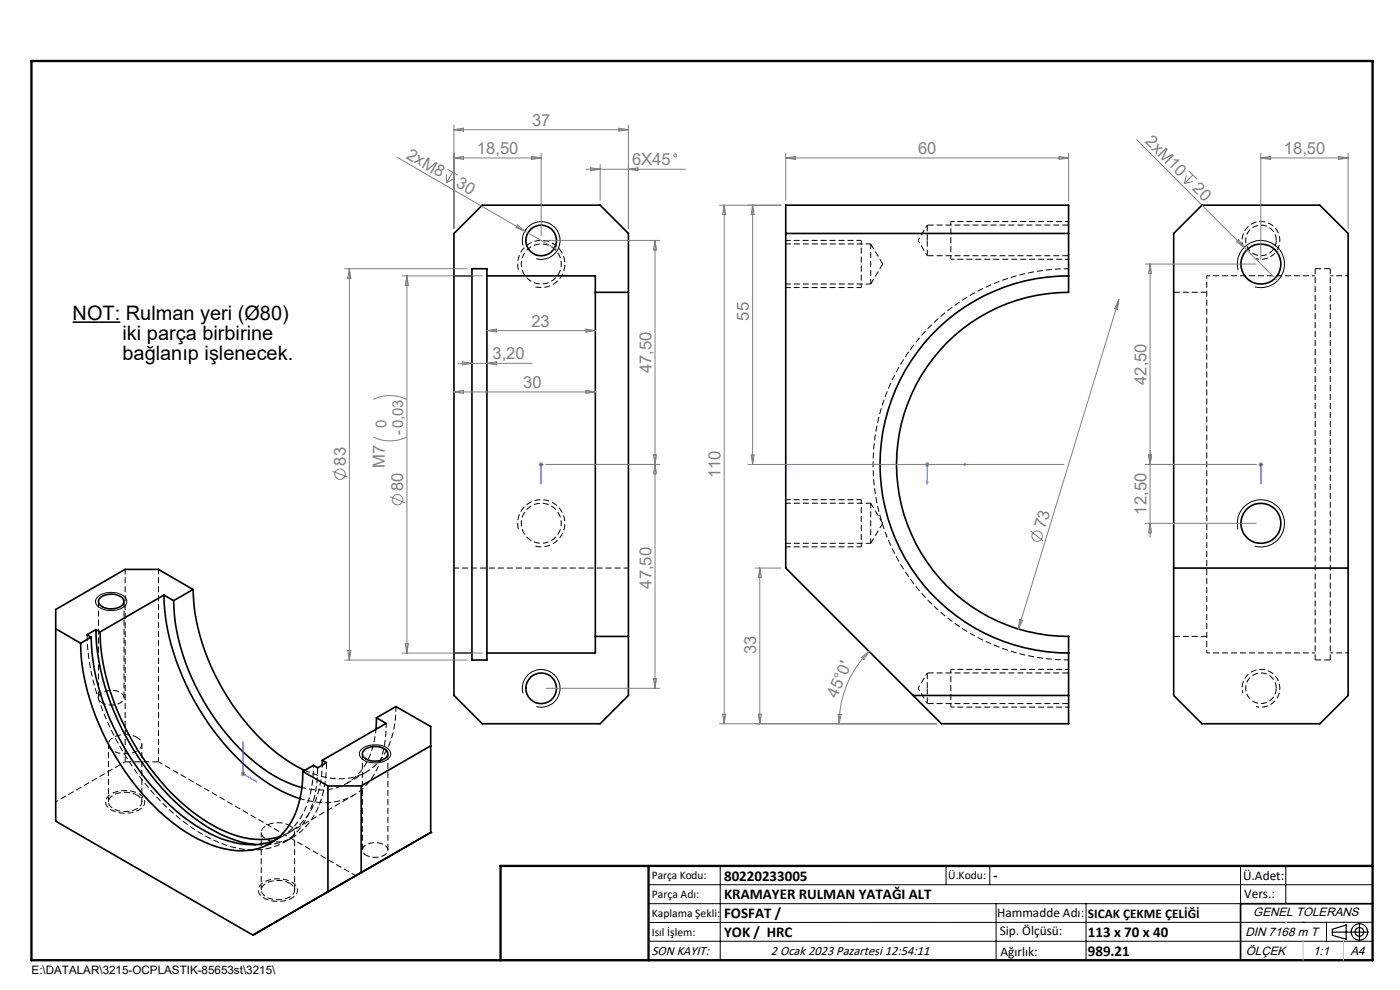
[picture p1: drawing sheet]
<svg xmlns="http://www.w3.org/2000/svg" width="297mm" height="210mm" viewBox="0 0 297 210" stroke-linecap="round" stroke-linejoin="round" font-family="sans-serif">
<g fill="none" stroke="#000" stroke-width=".21" stroke-dasharray="1.3 .6" stroke-dashoffset=".2" stroke-linecap="butt">
<path d="M184.7 51.7h-18M166.7 60.2h18M184.7 60.2v-8.5M166.7 115.2h18M184.7 115.2v-8.5M184.7 106.7h-18M26.6 120.8v40.8M133.3 120.5h-37M226.7 140a41.5 41.5 0 0 1-41.5-41.5 41.5 41.5 0 0 1 41.5-41.5M23 157.9v12.2M30.1 170.1v-12.2M33.6 161.6v-40.8"/>
<path d="M55.4 176.6v12.2M73.6 166.2l4.1-2.4M62.5 188.8v-12.2"/>
</g>
<g fill="none" stroke="#000" stroke-width=".21" stroke-dasharray="1.3 .6" stroke-linecap="butt">
<path d="M182.7 51v.1M196.7 51v3.2M196.7 47.7v3.3M201.7 55v-.1M270.8 51a3.2 3.2 0 0 1-4.7 2.9 3.2 3.2 0 0 1-.6-5.5 3.2 3.2 0 0 1 5.2 1.9l.1 .7M282.2 57h-3.2M256 62h-7M182.7 106v.1M20.9 127.6v20.4M249 135h7M279 140h3.2M26.3 148v-20.4"/>
<path d="M76.9 159.9v20.4M196.7 146v3.2M196.7 142.7v3.3M201.7 150v-.1M270.8 146a3.2 3.2 0 0 1-4.7 2.9 3.2 3.2 0 0 1-.6-5.5 3.2 3.2 0 0 1 5.2 1.9l.1 .7M26.6 161.6h7M82.3 180.3v-20.4"/>
</g>
<path d="M187.3 56l-2.6-4.3M184.7 60.2l2.6-4.2M184.7 115.2l2.6-4.2M187.3 111l-2.6-4.3M279 140v-83M282.2 140v-83M84 149.9a17.4 17.4 0 0 1-3.8 11.9 11.3 11.3 0 0 1-11.3 3l-2.5-.7-1.7-.7" fill="none" stroke="#000" stroke-width=".21" stroke-dasharray="1.3 .6" stroke-dashoffset=".1" stroke-linecap="butt"/>
<path d="M196.7 54.2h30M226.7 47.7h-30M113.5 60.8a5 5 0 0 0 6.3-4.4 5 5 0 0 0-5.4-5.4 5 5 0 0 0-4.4 6.3M113.5 115.8a5 5 0 0 0 6.3-4.4 5 5 0 0 0-5.4-5.4 5 5 0 0 0-4.4 6.3M196.7 149.2h30M226.7 142.7h-30M67.4 162.8a19.7 19.7 0 0 1-4.7 14 13.3 13.3 0 0 1-13.5 2.8 36.3 36.3 0 0 1-16.4-11 55.9 55.9 0 0 1-14.2-30.7l-.1-3.3" fill="none" stroke="#000" stroke-width=".21" stroke-dasharray="1.3 .6" stroke-dashoffset="-.1" stroke-linecap="butt"/>
<g fill="none" stroke="#000" stroke-width=".21" stroke-dasharray="1.3 .6" stroke-dashoffset=".6" stroke-linecap="butt">
<path d="M119.1 56a4.2 4.2 0 0 1-6.2 3.8 4.2 4.2 0 0 1-.6-7.2 4.2 4.2 0 0 1 6.7 2.6l.1 .8M194.8 51l1.9 3.2M196.7 47.7l-1.9 3.3M256 58.5v80M266.5 54.9a4 4 0 0 0 5-3.6 4 4 0 0 0-4.3-4.3 4 4 0 0 0-3.6 5M279 58.5h-23M282.2 58.5h3.8M119.1 111a4.2 4.2 0 0 1-6.2 3.8 4.2 4.2 0 0 1-.6-7.2 4.2 4.2 0 0 1 6.7 2.6l.1 .8M256 138.5h23M282.2 138.5h3.8M194.8 146l1.9 3.2M196.7 142.7l-1.9 3.3"/>
<path d="M266.5 149.9a4 4 0 0 0 5-3.6 4 4 0 0 0-4.3-4.3 4 4 0 0 0-3.6 5M29.5 171.8a1.84 1.84 0 0 0 1.2-1.9 1.84 1.84 0 0 0-1.5-1.6 6.1 6.1 0 0 0-6.4 .7 1.81 1.81 0 0 0 1.1 2.9 6.6 6.6 0 0 0 5.6-.1M61.9 190.5a1.84 1.84 0 0 0 1.2-1.9 1.84 1.84 0 0 0-1.4-1.6 6.1 6.1 0 0 0-6.5 .8 1.81 1.81 0 0 0 1.1 2.8 6.6 6.6 0 0 0 5.6-.1"/>
</g>
<g fill="none" stroke="#000" stroke-width=".35">
<path d="M96.3 58.5v80M96.3 58.5v-9l6-6h25l6 6v12.5M96.3 58.5h3.8M100.1 58.5v80M100.1 58.5v-1.5h3.2v1.5M103.3 58.5v80M103.3 58.5h23v3.5M166.7 43.5h60v18.5a36.5 36.5 0 0 0-36.5 36.5 36.5 36.5 0 0 0 36.5 36.5v18.5h-27l-33-33zM166.7 49.5h60M226.7 58.5a40 40 0 0 0-40 40 40 40 0 0 0 40 40M249 49.5l6-6h25l6 6v98l-6 6h-25l-6-6zM126.3 62v73"/>
<path d="M126.3 62h7M133.3 62v73M11.8 133.4l5.3 3M17.1 136.4a50.3 50.3 0 0 0 9.5 27.4 42.7 42.7 0 0 0 16.8 14.8 15.5 15.5 0 0 0 13.5 .6 13.7 13.7 0 0 0 6.7-9.6 23.9 23.9 0 0 0 .6-6M19.3 135.1a50.6 50.6 0 0 0 10.7 28.9 40.3 40.3 0 0 0 17 13.9 15.4 15.4 0 0 0 11.4 .3M19.3 135.1l-2.2 1.3M20.4 133.6a51.7 51.7 0 0 0 9.5 27.8 45.8 45.8 0 0 0 17 15.6 22 22 0 0 0 7.3 2.2M20.4 133.6l-1.9 1 .8 .5M20.4 133.6l.8 .4M21.1 126.9a3.9 3.9 0 0 1 4.9 0 1.4 1.4 0 0 1 0 1.4 1.4 1.4 0 0 1-1.3 .7 3.4 3.4 0 0 1-3.8-1.1zM21.2 134a50.3 50.3 0 0 0 9.5 27.4 41.4 41.4 0 0 0 18.2 15.4 16.2 16.2 0 0 0 10.4 .7M34.8 126.2a50.6 50.6 0 0 0 10.6 28.9 41.5 41.5 0 0 0 15.7 13.3l2.5 1"/>
<path d="M34.8 126.2l-13.6 7.8M34.8 126.2l2 1.2M36.8 127.4a46.5 46.5 0 0 0 10.4 27.3 35 35 0 0 0 16.3 12.2l.5 .2M41 125.1a46.5 46.5 0 0 0 10.4 27.2 37.8 37.8 0 0 0 13.3 11.1M41 125.1l-7.4-4.3h-7.1l-14.7 8.5v44.9l41.9 24.2 21.8-12.6M41 125.1l-4.2 2.3M96.3 138.5h3.8M100.1 138.5v1.5h3.2v-1.5M126.3 135v3.5h-23M126.3 135h7M133.3 135v12.5l-6 6h-25l-6-6v-9M249 120.5h37"/>
<path d="M77.1 159.3a3.6 3.6 0 0 1 5.1 .2 1.31 1.31 0 0 1-1 1.7 3.8 3.8 0 0 1-4.2-.7 .96 .96 0 0 1 .1-1.2zM79.9 152.3l-.1 2.4M79.9 152.3l2 1.1-13.5 7.9M79.9 152.3l4.1-2.4 7.4 4.2v22.5M91.4 158.2l-14.8 8.5M193.7 147.5h33M64.2 163.6l5.4 3.1M68.4 161.3l.9 .5-1.9 1.1-.9-.6-2.3 1.3M68.4 161.3v1M69.6 166.7h7M69.6 166.7v22.5l21.8-12.6M76.6 166.7v18.4"/>
<path d="M91.4 176.6h.1M291.2 191.7h-28v12"/>
<circle cx="114.8" cy="51" r="3.3"/>
<circle cx="267.5" cy="56" r="4.3"/>
<circle cx="267.5" cy="111" r="4.2"/>
<circle cx="114.8" cy="146" r="3.3"/>
</g>
<path d="M11.8 170.1l14.8-8.5M59.3 177.5a12.6 12.6 0 0 0 8.1-9 24 24 0 0 0 1-6.2M66.5 162.3a18.9 18.9 0 0 1-4.7 13.6 11.2 11.2 0 0 1-3.4 2.3" fill="none" stroke="#000" stroke-width=".21" stroke-dasharray="1.3 .6" stroke-dashoffset=".7" stroke-linecap="butt"/>
<path d="M69.3 161.8a19.7 19.7 0 0 1-4.7 13.9 12.4 12.4 0 0 1-10.4 3.4" fill="none" stroke="#000" stroke-width=".21" stroke-dasharray="1.3 .6" stroke-dashoffset="-.2" stroke-linecap="butt"/>
<path d="M201.7 54.9v-7.9M201.7 55h25M226.7 47h-25M21.7 149.1a3.8 3.8 0 0 0 4.5-.6 1.23 1.23 0 0 0-.9-1.7 3.6 3.6 0 0 0-4.3 .8 1.16 1.16 0 0 0 .7 1.5M201.7 149.9v-7.9M201.7 150h25M226.7 142h-25M60.2 178.7l1.9-1.1M77.7 181.4a3.8 3.8 0 0 0 4.4-.6 1.23 1.23 0 0 0-.8-1.7 3.6 3.6 0 0 0-4.4 .8 1.16 1.16 0 0 0 .8 1.5" fill="none" stroke="#000" stroke-width=".21" stroke-dasharray="1.3 .6" stroke-dashoffset=".5" stroke-linecap="butt"/>
<path d="M182.7 51h-16M166.7 61h16M166.7 116h16M182.7 106h-16M29.1 156.4a1.55 1.55 0 0 1 1 1.5 1.55 1.55 0 0 1-1.2 1.5 5 5 0 0 1-5.7-.9 1.6 1.6 0 0 1 1.2-2.3 5.6 5.6 0 0 1 4.7 .2M29.1 168.7a1.55 1.55 0 0 1 1 1.5 1.55 1.55 0 0 1-1.2 1.4 5 5 0 0 1-5.7-.8 1.6 1.6 0 0 1 1.2-2.3 5.6 5.6 0 0 1 4.7 .2M33.6 161.6l41.9 24.1M57.4 178.9l2.2-1.3M61.5 175.1a1.55 1.55 0 0 1 1 1.5 1.55 1.55 0 0 1-1.1 1.5 5 5 0 0 1-5.8-.9 1.6 1.6 0 0 1 1.2-2.3 5.6 5.6 0 0 1 4.7 .2M63.7 169.4a13.3 13.3 0 0 0 13.6-2.4 17.7 17.7 0 0 0 4.6-12v-1.6M61.5 187.4a1.55 1.55 0 0 1 1 1.5 1.55 1.55 0 0 1-1.1 1.4 5 5 0 0 1-5.8-.8 1.6 1.6 0 0 1 1.2-2.3 5.6 5.6 0 0 1 4.7 .2" fill="none" stroke="#000" stroke-width=".21" stroke-dasharray="1.3 .6" stroke-dashoffset=".3" stroke-linecap="butt"/>
<path d="M182.7 51.1v9.9M182.7 106.1v9.9M79.8 154.7a15 15 0 0 1-5.3 10.9 12.1 12.1 0 0 1-10.4 1.5M61.5 176.5l13.5-7.8" fill="none" stroke="#000" stroke-width=".21" stroke-dasharray="1.3 .6" stroke-dashoffset=".4" stroke-linecap="butt"/>
<g fill="none" stroke="#808080" stroke-width=".21">
<path d="M84.2 33.4l27.1 15.6M94.7 36.9l.1 1.8M94.9 35.9l2.2 1.3M96 36.5l-1.2 2.2M96.3 26.5v22M96.3 27.5h37M96.3 27.5l2-.3v.6zM96.3 33.5l2-.3v.6zM96.3 33.5h18.5M96.3 37.9l-1.5 .8M112.8 33.2l2 .3-2 .3zM114.8 32.5v17.5"/>
<path d="M124.3 35.9h21.1M125.3 35.6l2 .3-2 .3zM127.3 34.9v7.6M131.3 27.2l2 .3-2 .3zM133.3 35.9l2-.3v.6zM133.3 26.5v22M166.7 33.5h60M166.7 32.5v10M166.7 33.5l2-.3v.6zM224.7 33.2l2 .3-2 .3zM226.7 32.5v10M241.1 29.6l22.8 22.9"/>
<path d="M251.7 37.2l-.4 1.7M252.2 36.3l1.8 1.7M253 38.5l-1.7 .4M253 37.1l-1.7 1.8M267.5 32.5v22.5M267.5 33.5h18.5M267.5 33.5l2-.3v.6zM284 33.2l2 .3-2 .3zM286 32.5v16M73.1 57h26M74.1 57v83M74.1 57l.3 2h-.6z"/>
<path d="M85.3 58.5h17M86.3 58.5v80M86.3 58.5l.3 2h-.6zM109.8 47.7l1.5 1.3-1.8-.7zM111.3 49l7 4M115.8 51h24.1M139 51v95M139 51l.3 2h-.7zM152.6 43.5h13.1M153.6 43.5l.4 2h-.7zM153.6 43.5v110M159.7 43.5v55"/>
<path d="M159.7 43.5l.3 2h-.7zM243 56h23.5M244 56v58M244 56l.3 2h-.6zM262.3 51.3l.5-.5 1.1 1.7zM263.9 52.5l7.1 7M97.1 77.1h15.8M98.1 76.7l2 .4-2 .3zM103.3 70.1l2-.3v.6zM103.3 70.1h23M103.3 77.1l2-.4v.7zM124.3 69.8l2 .3-2 .3z"/>
<path d="M237.3 63.6l-21.3 69.8M237.3 63.6l-.2 2-.6-.2zM70.6 100l3.1 1.2M79.2 92.7a8.1 8.1 0 0 0 7.1 0M79.2 84.7a8.1 8.1 0 0 1 7.1 0M96.3 83.1l2-.3v.7zM96.3 83.1h30M114.3 98.5h1M114.4 98.2l.7 .7M114.8 98v1M115.1 98.2l-.7 .7M115.8 98.5h24.1"/>
<path d="M124.3 82.8l2 .3-2 .4zM138.6 96.5h.7l-.3 2zM139 98.5l.3 2h-.7zM158.7 98.5h67M159.3 96.5h.7l-.3 2zM196.4 98.2l.7 .7M196.7 98v1M197.1 98.2l-.7 .7M243 98.5h23.5M243.7 96.5h.6l-.3 2zM267 98.5h1M267.1 98.2l.7 .7"/>
<path d="M267.5 98v1M267.8 98.2l-.7 .7M82.8 105.4l3.1 1.2M218.7 112.7l2.6 2.1M243 111h23.5M244 111l.3 2h-.6zM73.8 138h.6l-.3 2zM85.3 138.5h17M86 136.5h.6l-.3 2zM160.2 120.5h5.5M161.2 120.5v33M161.2 120.5l.3 2h-.6z"/>
<path d="M182.8 139.4l1.6-1.2-1.1 1.7zM184.4 138.2a21.9 21.9 0 0 0-6.4 15.3M216.3 131.4l.7 .2-1 1.8zM73.1 140h26M115.8 146h24.1M138.6 144h.7l-.3 2zM152.6 153.5h46.1M153.3 151.5h.7l-.4 2zM160.9 151.5h.6l-.3 2zM177.8 151.5h.6l-.4 2zM51.1 164.2h1M51.2 163.8l.7 .7"/>
<path d="M51.6 163.6v1.1M51.9 163.8l-.7 .7"/>
<circle cx="143.2" cy="33" r=".32"/>
<circle cx="72.1" cy="100.6" r="1.11"/>
<circle cx="84.3" cy="106" r="1.09"/>
<circle cx="220" cy="113.7" r="1.11"/>
</g>
<path d="M15.4 68.3h10.1" fill="none" stroke="#000" stroke-width=".33"/>
<g fill="none" stroke="#000" stroke-width=".21">
<path d="M110.9 52.1a4 4 0 0 1 3.6-5.1 4 4 0 0 1 4.3 4.4 4 4 0 0 1-5 3.5M262.6 57.3a5 5 0 0 1 4.4-6.3 5 5 0 0 1 5.5 5.4 5 5 0 0 1-6.3 4.4M262.6 112.3a5 5 0 0 1 4.4-6.3 5 5 0 0 1 5.5 5.4 5 5 0 0 1-6.3 4.4M20.8 126.5a4.8 4.8 0 0 1 5.7 .1 1.52 1.52 0 0 1 .3 1.6 1.52 1.52 0 0 1-1.3 1 4.5 4.5 0 0 1-5.1-1 1.23 1.23 0 0 1 .4-1.7zM76.5 159.1a4.8 4.8 0 0 1 6-.1 1.54 1.54 0 0 1-1 2.5 4.4 4.4 0 0 1-5.1-1 1.16 1.16 0 0 1 .1-1.4zM110.9 147.1a4 4 0 0 1 3.6-5.1 4 4 0 0 1 4.3 4.4 4 4 0 0 1-5 3.5M137.6 187.7h153.6M137.6 191.7h153.6M137.6 199.7h153.6M152.8 183.7v20M200.7 183.7v4M210 183.7v4"/>
<path d="M211.3 191.7v12M230.4 191.7v12M263.2 183.7v20M272.8 183.7v8M276.4 195.6h.1M281.4 195.6v4.1M285 195.6h.1M291.2 195.6l-153.6 .1"/>
</g>
<g fill="none" stroke="#000" stroke-width=".25">
<path d="M282.6 197.7h7.8M282.6 197.1l3-.9v3l-3-.8zM288.4 195.8v3.8M106.2 203.7h185"/>
<circle cx="288.4" cy="197.7" r="1.74"/>
<circle cx="288.4" cy="197.7" r=".93"/>
</g>
<g fill="none" stroke="#00f" stroke-width=".21">
<path d="M114.8 98.4v.2zM114.8 98.5h.1M114.8 98.5v4.2M204.6 98.4l.4 .1-.4 .1zM205 98.5h-8.3v4.2M267.5 98.4v.2zM267.5 98.5h.1M267.5 98.5v4.2M114.8 102.7v-.4v.4M196.6 102.3h.2l-.1 .4zM267.5 102.7v-.4v.4M51.6 157.4v6.8l2.9 1.7"/>
<path d="M51.6 157.4v.4l-.1-.1zM54.2 165.6l.3 .3-.3-.1z"/>
</g>
<path d="M6.7 12.9h284.5v190.8h-284.5zM137.6 183.7v20M291.2 183.7h-185v20" fill="none" stroke="#000" stroke-width=".5"/>
<path d="M276.4 199.7v4M285 199.7v4" fill="none" stroke="#c0c0c0" stroke-width=".21"/>
<path d="M272.8 195.6h.1" fill="none" stroke="#c0c0c0" stroke-width=".25"/>
<g fill="#00f">
<path d="M196.6 102.3h.2l-.1 .4zM204.6 98.4l.4 .1-.4 .1z"/>
<path d="M114.8 102.3v.4zM114.8 98.4v.2z"/>
<path d="M267.5 102.3v.4zM267.5 98.4v.2z"/>
<path d="M54.2 165.6l.3 .3-.3-.1zM51.6 157.4v.4l-.1-.1z"/>
</g>
<g font-size="4.2">
<text x="15.4" y="67.9">NOT: Rulman yeri (Ø80)</text>
<text x="26" y="76.3">bağlanıp işlenecek.</text>
<text x="26" y="72.1">iki parça birbirine</text>
</g>
<g font-size="3.5" fill="#808080">
<text x="112.9" y="26.7">37</text>
<text x="86" y="33.5" transform="rotate(30 86 33.5)">2xM8</text>
<text x="101.2" y="32.7">18,50</text>
<text x="134.1" y="35.1">6X45</text>
<text x="194.8" y="32.7">60</text>
<text x="242.8" y="30.2" transform="rotate(45 242.8 30.2)">2xM10</text>
<text x="272.4" y="32.7">18,50</text>
<text x="96.5" y="39.5" transform="rotate(30 96.5 39.5)">30</text>
<text x="252.8" y="40.2" transform="rotate(45 252.8 40.2)">20</text>
<text x="112.7" y="69.3">23</text>
<text x="158.9" y="68" transform="rotate(-90 158.9 68)">55</text>
<text x="104.5" y="76.2">3,20</text>
<text x="111" y="82.3">30</text>
<text x="138.2" y="79.1" transform="rotate(-90 138.2 79.1)">47,50</text>
<text x="243.2" y="81.6" transform="rotate(-90 243.2 81.6)">42,50</text>
<text x="73.3" y="98.8" transform="rotate(-90 73.3 98.8)">83</text>
<text x="81.6" y="99.3" transform="rotate(-90 81.6 99.3)">M7</text>
<text x="152.9" y="101.4" transform="rotate(-90 152.9 101.4)">110</text>
<text x="85.5" y="104.2" transform="rotate(-90 85.5 104.2)">80</text>
<text x="221.7" y="112.3" transform="rotate(-73 221.7 112.3)">73</text>
<text x="243.2" y="109.1" transform="rotate(-90 243.2 109.1)">12,50</text>
<text x="138.2" y="124.9" transform="rotate(-90 138.2 124.9)">47,50</text>
<text x="160.4" y="138.7" transform="rotate(-90 160.4 138.7)">33</text>
<text x="177.5" y="148.2" transform="rotate(-67 177.5 148.2)">45°0'</text>
</g>
<g font-size="3.2" fill="#808080">
<text x="82" y="90.9" transform="rotate(-90 82 90.9)">0</text>
<text x="85.6" y="92.3" transform="rotate(-90 85.6 92.3)">-0,03</text>
</g>
<g font-size="3.2">
<text x="153.6" y="186.8">80220233005</text>
<text x="153.6" y="190.8">KRAMAYER RULMAN YATAĞI ALT</text>
<text x="210.7" y="186.6">-</text>
<text x="153.6" y="194.8">FOSFAT /</text>
<text x="153.6" y="198.8">YOK / HRC</text>
<text x="230.8" y="198.7">113 x 70 x 40</text>
<text x="230.8" y="202.8">989.21</text>
</g>
<g font-size="2.8">
<text x="263.7" y="186.7">Ü.Adet:</text>
<text x="263.9" y="190.5">Vers.:</text>
<text x="211.5" y="194.5">Hammadde Adı:</text>
<text x="230.8" y="194.7">SICAK ÇEKME ÇELİĞİ</text>
<text x="138.3" y="202.6">SON KAYIT:</text>
<text x="163.6" y="202.6">2 Ocak 2023 Pazartesi 12:54:11</text>
<text x="212.1" y="198.4">Sip. Ölçüsü:</text>
<text x="212.2" y="202.7">Ağırlık:</text>
</g>
<g font-size="2.6">
<text x="265.9" y="194.4">GENEL TOLERANS</text>
<text x="264.2" y="198.5">DIN 7168 m T</text>
<text x="264.3" y="202.6">ÖLÇEK</text>
<text x="278.5" y="202.6">1:1</text>
<text x="286.5" y="202.6">A4</text>
</g>
<g font-size="2.5">
<text x="138.3" y="186.4">Parça Kodu:</text>
<text x="138.3" y="190.5">Parça Adı:</text>
<text x="201.2" y="186.5">Ü.Kodu:</text>
<text x="138.3" y="194.5">Kaplama Şekli:</text>
<text x="138.3" y="198.6">Isıl İşlem:</text>
<text x="6.7" y="206.7">E:\DATALAR\3215-OCPLASTIK-85653st\3215\</text>
</g>
</svg>
